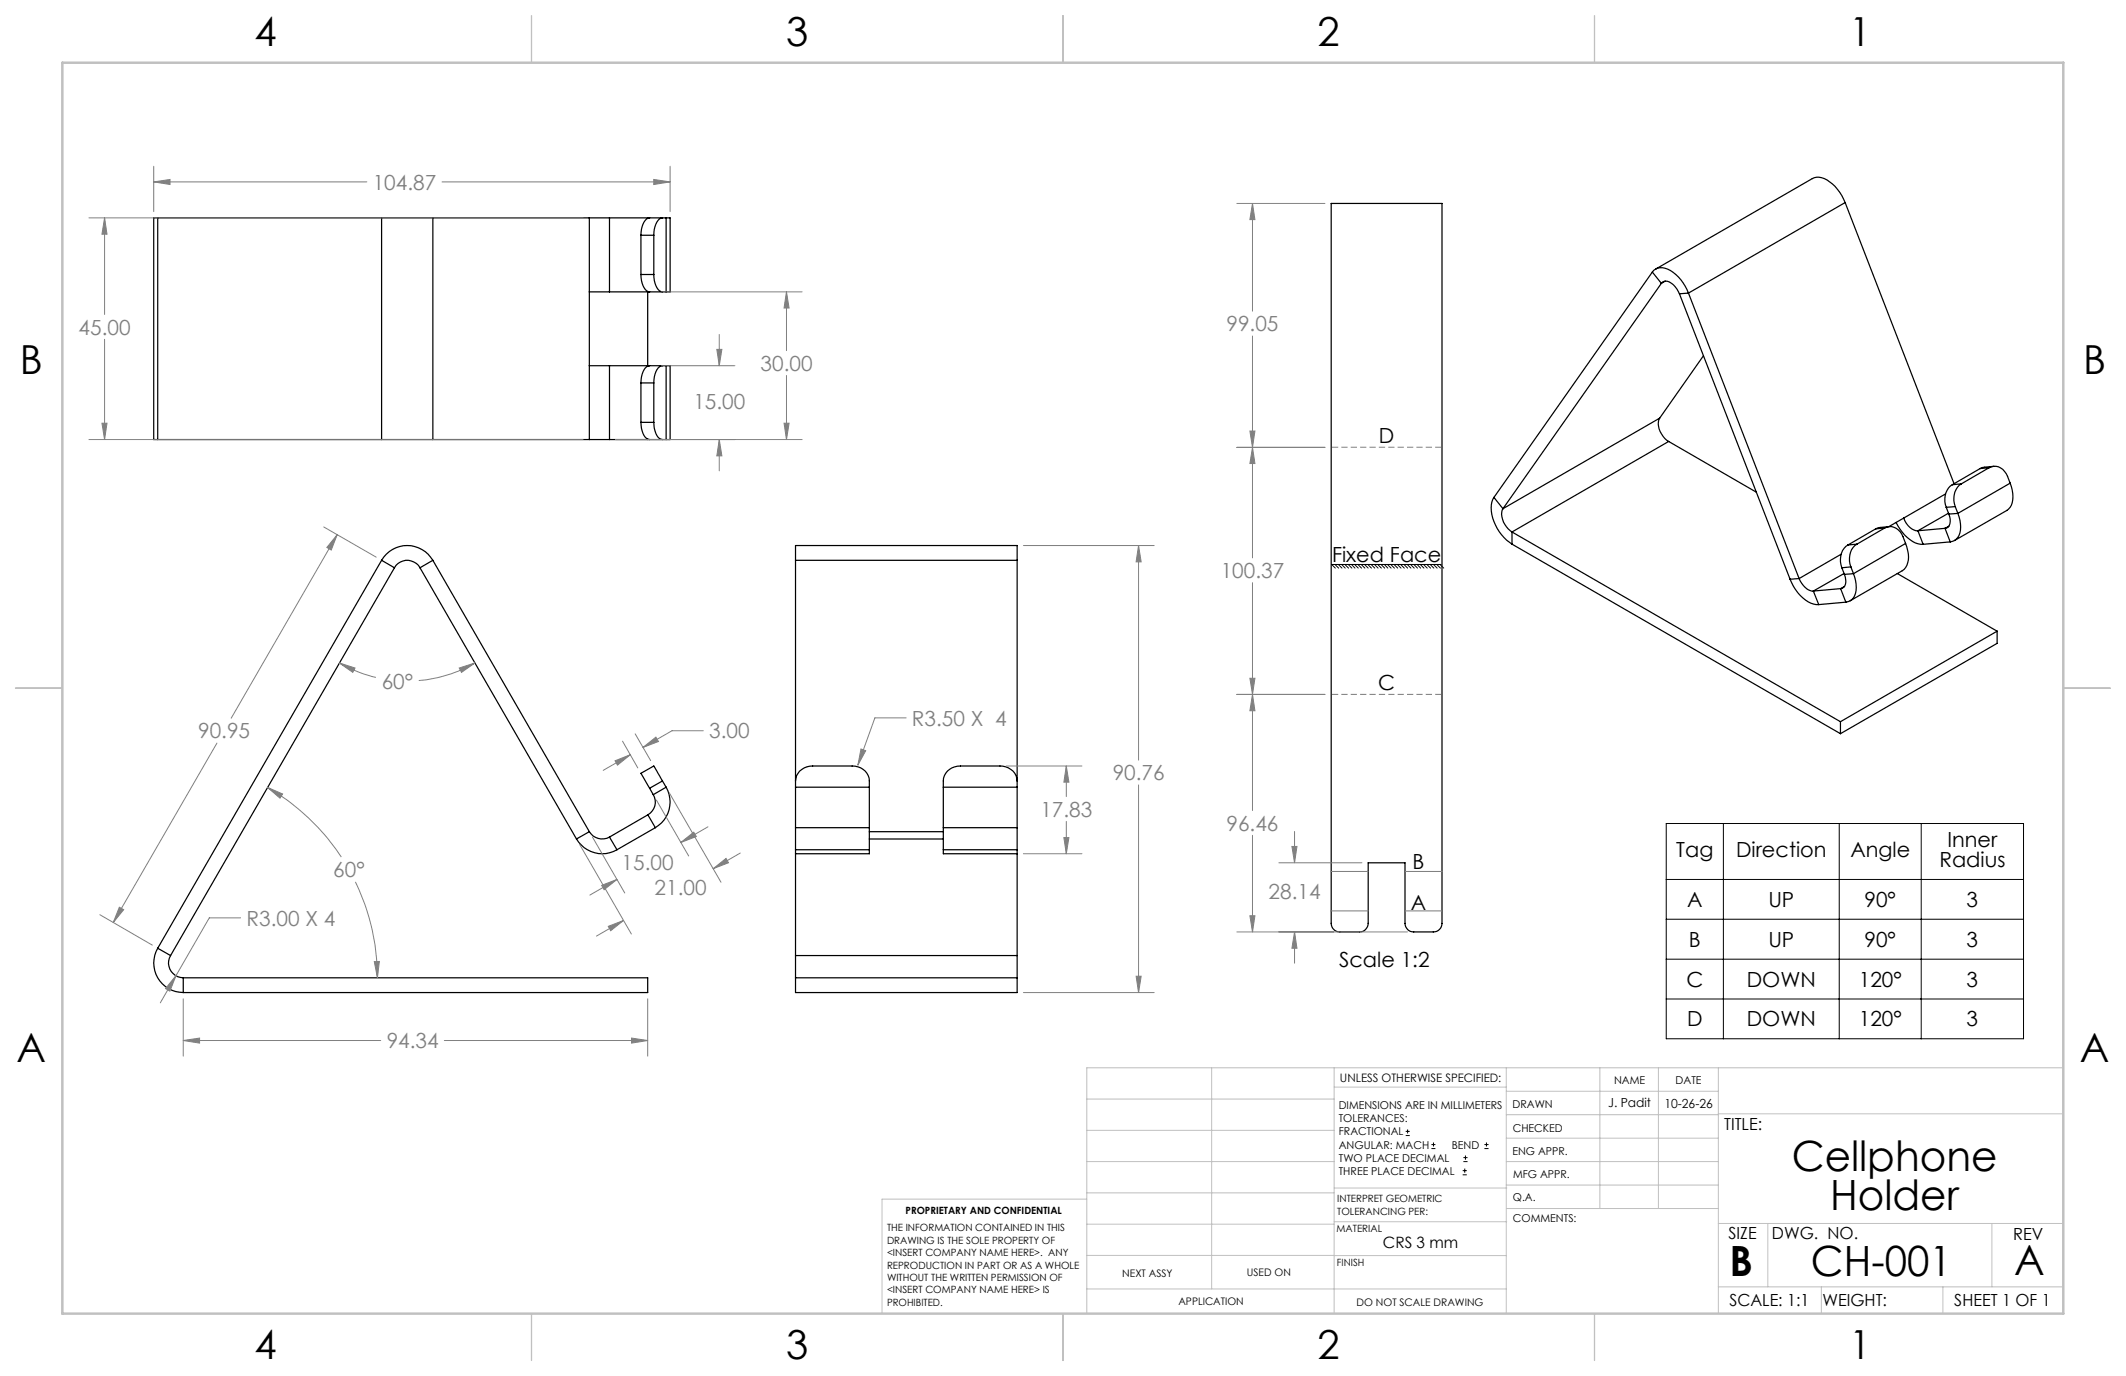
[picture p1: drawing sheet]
<svg xmlns="http://www.w3.org/2000/svg" width="432mm" height="279mm" viewBox="0 0 432 279" stroke-linecap="round" stroke-linejoin="round" font-family="sans-serif">
<g fill="none" stroke="#000" stroke-width=".25">
<path d="M32 44.2h-.8v45.1h.8M32 44.2h45.5M32 44.2v45.1M77.5 44.2h10.4M77.5 44.2v45.1M87.9 44.2v45.1M87.9 44.2h31.8M119.7 44.2h4.1M119.7 59.3h4.1M119.7 44.2v45.1M123.8 44.2h11.5M123.8 59.3h11.5"/>
<path d="M123.8 44.2v15.1M130.2 55.7a3.8 3.8 0 0 0 1.4 3.5l.3 .1M130.2 47.8v7.9M130.2 55.7h2.6M130.2 47.8h2.6M131.6 44.2v.1M131.6 59.2v15.1M131.9 44.2a2.33 2.33 0 0 0-1.6 2.4l-.1 1.2M132.8 55.7a3.8 3.8 0 0 0 1.4 3.5l.3 .1M132.8 47.8v7.9M134.5 44.2a2.33 2.33 0 0 0-1.6 2.4l-.1 1.2M135.3 44.2h.8v15.1h-.8"/>
<path d="M135.3 44.2v15.1M270.4 41.3h22.5v146.2a1.75 1.75 0 0 1-1.8 1.7h-4a1.75 1.75 0 0 1-1.7-1.7v-12.3h-7.5v12.3a1.75 1.75 0 0 1-1.8 1.7h-4a1.75 1.75 0 0 1-1.7-1.7zM335.6 55.2a2.63 2.63 0 0 1 3.7-.3 9.1 9.1 0 0 1 3.6 4.6M335.6 55.2l1.8 2.3M335.6 55.2l-32.2 45.8M337.4 57.5a1.34 1.34 0 0 1 2 0l.8 .7 .9 1.5M337.4 57.5l-32.1 45.8M338.2 57.1l-.8 .4M341.1 59.7l22.5 57.9M342.9 59.5l22.5 58M342.9 59.5l-1.8 .2M374.8 41.1a7.8 7.8 0 0 0-5.3-5.1l-1.4 .3-31.8 18.3"/>
<path d="M374.8 41.1l-31.9 18.4M374.8 41.1l22.1 57.1M119.7 74.3h4.1M123.8 74.3h11.5M123.8 74.3v15M130.2 77.8h2.6M130.2 77.8v8M131.9 74.3a1.96 1.96 0 0 0-1.5 1.7l-.2 1.8M132.8 77.8v8M134.5 74.3a1.96 1.96 0 0 0-1.5 1.7l-.2 1.8M135.3 74.3h.8v15h-.8M135.3 74.3v15"/>
<path d="M346 72.2l-8.9 12.7M32 89.3h45.5M77.5 89.3h10.4M87.9 89.3h31.8M119.7 89.3h4.1M123.8 89.3h11.5M130.2 85.8a3.6 3.6 0 0 0 1.4 3.4l.3 .1M130.2 85.8h2.6M131.6 89.2v.1M132.8 85.8a3.6 3.6 0 0 0 1.4 3.4l.3 .1M337.1 84.9a3.9 3.9 0 0 0 1.8 4.7M337.1 84.9l-31.8 18.4"/>
<path d="M338.9 89.6l-31.8 18.4M338.9 89.6l17.8 10.3M396.5 98.4a3.7 3.7 0 0 0-1.2 4.6M398.4 98.2a3.8 3.8 0 0 0-1.3 4.7M398.4 98.2l-1.9 .2M402.2 95.1l-5.7 3.3M404 95a2.54 2.54 0 0 1 3.5 1.2l.8 1.9M404 95l-5.6 3.2M404 95l-1.8 .1M405 94.7l-2.4 .2-.4 .2M408.3 98.1a5.5 5.5 0 0 1 0 4.9l-.7 .6-10.6 6.1M408.3 98.1l-10.6 6.1"/>
<path d="M77.5 113.8a6 6 0 0 1 10.4 0M77.5 113.8l-45.5 78.7M77.5 113.8l2.6 1.5M80.1 115.3a2.96 2.96 0 0 1 5.2 0M80.1 115.3l-45.5 78.7M85.3 115.3l31.8 55.1M87.9 113.8l-2.6 1.5M87.9 113.8l31.8 55.1M161.6 113.8v-3h45v3M161.6 113.8v46M161.6 113.8h45M206.6 113.8v46"/>
<path d="M303.4 101a6.4 6.4 0 0 0 .7 6.3l1.4 1.8 1.6 1.4M303.4 101l1.9 2.3M305.3 103.3a4.1 4.1 0 0 0 1.8 4.7M307.1 108l66.7 38.5M307.1 110.5l66.7 38.5M307.1 108v2.5M363.6 117.6a7.8 7.8 0 0 0 5.3 5.2h.5M365.4 117.5a3.6 3.6 0 0 0 2.9 2.5M365.4 117.5l-1.8 .1M373.8 119.5l1.1 2.8M373.8 119.5l-5.5 .5M373.9 112.5l-8.5 5"/>
<path d="M374.1 115.3l.5 1.3M374.5 116.5l-6.2 3.5M374.6 116.6l.2 .6a1.68 1.68 0 0 1-1 2.3M374.6 119.1l-.8 .4M375.3 110.7a3.8 3.8 0 0 0-1.2 4.6M375.9 115.1l.5 1.4M375.9 115.1l-1.8 .2M376.4 116.5a5.1 5.1 0 0 1-.3 5.2l-1.2 .6M376.4 116.5l-1.8 .1M377.2 110.5a3.8 3.8 0 0 0-1.3 4.6M377.2 110.5l-1.9 .2M381 107.4l-5.7 3.3"/>
<path d="M382.8 107.2a2.66 2.66 0 0 1 3.7 1.8l.5 1.3M382.8 107.2l-5.6 3.3M382.8 107.2l-1.8 .2M383.7 106.9l-2.3 .3-.4 .2M385.1 106.1a7.5 7.5 0 0 0 5 4.4h.5M385.3 116.5l20.3 11.7M386.6 105.2a3.5 3.5 0 0 0 2.9 2.6M387 110.3a5 5 0 0 1-.2 5.3l-11 6.4M387 110.3l-10.6 6.2M389.5 107.8l1.1 2.7M395 107.3l1.1 2.7M395 107.3l-5.5 .5"/>
<path d="M395.1 100.3l-11.5 6.6M395.3 103l.5 1.4M395.7 104.2l-6.2 3.6M395.8 104.4a2.25 2.25 0 0 1-.4 2.8l-.4 .1M395.8 106.9l-.8 .4M396.1 110l-5.5 .5M397.1 102.9l.6 1.3M397.1 102.9l-1.8 .1M397.7 104.2a5.5 5.5 0 0 1 0 4.9 2.08 2.08 0 0 1-1.6 .9M397.7 104.2l-1.9 .2M368.3 120l1.1 2.8M374.9 122.3l-5.5 .5"/>
<path d="M405.6 128.2l-31.8 18.3M405.6 128.2v2.4l-31.8 18.4M134.5 158.6l-1.7-3.1-2.6 1.5 1.7 3.1M134.5 158.6l-2.6 1.5M134.5 158.6l.8 1.2M135.3 159.8a6 6 0 0 1-2.2 8.3M135.3 159.8l-2.6 1.6M161.6 159.8v8.3M161.6 158.6a3.2 3.2 0 0 1 3.5-3.1h8a3.4 3.4 0 0 1 3.5 4.3M161.6 159.8h15M176.6 159.8v8.3M191.6 159.8v8.3"/>
<path d="M191.6 159.8h15M206.6 159.8v8.3M206.6 158.6a3.2 3.2 0 0 0-3.5-3.1h-8a3.4 3.4 0 0 0-3.5 4.3M373.8 146.5v2.5M117.1 170.4a6 6 0 0 0 8.2 2.1M119.7 168.9a3 3 0 0 0 4.1 1.1M119.7 168.9l-2.6 1.5M123.8 170l1.5 2.5M131.6 165.5l-7.8 4.5M131.6 165.5l1.5 2.6M131.9 160.1l.8 1.3M132.7 161.4a2.94 2.94 0 0 1-1.1 4.1"/>
<path d="M133.1 168.1l-7.8 4.4M161.6 172.5v.9M161.6 168.1h15M161.6 168.1v4.4M161.6 173.4v20.6M161.6 172.5h15M176.6 172.5v.9h-15M176.6 168.1v4.4M176.6 168.9h15M176.6 170.4h15M191.6 172.5v.9h15M191.6 168.1h15"/>
<path d="M191.6 168.1v4.4M191.6 172.5h15M206.6 172.5v.9M206.6 168.1v4.4M206.6 173.4v20.6M32 192.5a6 6 0 0 0 5.2 9M32 192.5l2.6 1.5M34.6 194a3 3 0 0 0 2.6 4.5M37.2 198.5h94.4v3h-94.4M37.2 198.5v3M161.6 194v4.5M161.6 198.5v3h45v-3"/>
<path d="M161.6 198.5h45M161.6 194h45M206.6 194v4.5"/>
</g>
<g fill="none" stroke="#000" stroke-width=".2">
<path d="M271.1 114.6l.8 .8M271.8 114.6l.8 .8M272.5 114.6l.7 .8M273.2 114.6l.7 .8M273.8 114.6l.8 .8M274.5 114.6l.7 .8M275.1 114.6l.8 .8M275.8 114.6l.7 .8M276.5 114.6l.7 .8M277.1 114.6l.8 .8M277.8 114.6l.8 .8M278.5 114.6l.7 .8"/>
<path d="M279.2 114.6l.7 .8M279.8 114.6l.8 .8M280.5 114.6l.7 .8M281.2 114.6l.7 .8M281.8 114.6l.7 .8M282.5 114.6l.7 .8M283.1 114.6l.8 .8M283.8 114.6l.8 .8M284.5 114.6l.7 .8M285.2 114.6l.7 .8M285.8 114.6l.8 .8M286.5 114.6l.7 .8"/>
<path d="M287.2 114.6l.7 .8M287.8 114.6l.7 .8M288.5 114.6l.7 .8M289.1 114.6l.8 .8M289.8 114.6l.7 .8M290.5 114.6l.7 .8M291.1 114.6l.8 .8M291.8 114.6l.8 .8M292.5 114.6l.7 .8M292.7 114.6h-22.2l.7 .8M338.4 167.2h72.6v43.7h-72.6zM338.4 178.6h72.6"/>
<path d="M350 167.2v43.7M373.6 167.2v43.7M390.2 167.2v43.7M338.4 186.7h72.6M338.4 194.8h72.6M338.4 202.8h72.6M285.5 230.6h.8M285.5 229.7h.8M285.9 229.3v.9M290.7 233.2h.8M290.7 232.4h.8M291.1 232v.8"/>
<path d="M297.1 238.5h.8M297.1 237.7h.8M297.2 235.9h.9M297.2 235.1h.9M297.5 237.3v.8M297.6 234.6v.9M301.5 233.2h.8M301.5 232.4h.8M301.9 232v.8"/>
</g>
<g fill="none" stroke="#808080" stroke-width=".2">
<path d="M31.2 36.9l3.3-.5v1.1zM31.2 33.8v9.2M31.2 36.9h43.3M89.8 36.9h46.3M132.8 36.4l3.3 .5-3.3 .6zM136.1 33.8v9.2M18.1 44.2h100.3M21.2 44.2l.5 3.4h-1zM21.2 44.2v19.7M134.4 59.3h28.5M159.7 59.3l.6 3.2h-1.1zM159.7 59.3v11.9"/>
<path d="M251.2 41.3h17.9M254.4 41.3l.5 3.3h-1zM254.4 41.3v21.9M21.2 68.9v20.4M134.4 74.3h14.9M145.6 70.9h1l-.5 3.4zM146.1 67.9v6.4M159.7 76.2v13.1M254.4 68.2v45.1M18.1 89.3h100.3M20.7 85.9h1l-.5 3.4zM125.1 89.3h37.8"/>
<path d="M146.1 89.3l.5 3.3h-1zM146.1 89.3v6.3M159.2 85.9h1.1l-.6 3.4zM251.2 90.8h17.9M253.9 87.5h1l-.5 3.3zM254.4 90.8l.5 3.3h-1zM65.8 107l10.6 6.1M68.5 108.6l-1.2 3.1-.9-.5zM68.5 108.6l-21.5 37.2M207.9 110.8h26.5M231.2 110.8l.6 3.3h-1zM231.2 110.8v43.5"/>
<path d="M254.4 118.3v46.3M68.9 134.6l3.2 1-.5 .9zM68.9 134.6a28 28 0 0 0 7.4 2.9M93.3 135.6l3.1-1-2.7 1.9zM96.4 134.6a27.9 27.9 0 0 1-11.3 3.6M253.9 137.7h1l-.5 3.3zM44.1 150.9l-21.1 36.4M54.3 159.9l3.1 1.3-.5 .9zM54.3 159.9a44.9 44.9 0 0 1 15 14.1M124.9 154.5l3.1-1.3-2.6 2.2zM126.4 150.5l3.1 5.4M128 153.2l-5.5 3.2"/>
<path d="M129 149l3.2 5.4M130.6 151.8l2.6-2.1 .5 .9zM142.8 148.4h-6.3l-5.9 3.4M174.9 152.1l.9 .3-1.6 3zM184 145.8h-6.3l-3.5 9.6M204.4 155.5h15.3M216.6 155.5l.5 3.3h-1zM216.6 155.5v6.2M231.2 159.4v42.1M251.2 141h17.9M254.4 141l.5 3.3h-1zM72.2 179.1a44.3 44.3 0 0 1 4.5 19.4"/>
<path d="M117.7 171.4l10.5 18.3M120.3 170l6.6 11.3M122.2 179.8l3.1-1.2-2.6 2.1zM125.3 178.6l-5.5 3.2M133.3 162.5l6.6 11.3M135.9 161l10.5 18.1M138.3 171.1l2.6-2.1 .5 .9zM143.8 167.9l-5.5 3.2M144.9 176.4l2.6-2.1 .5 .9zM150.4 173.2l-5.5 3.2M207.9 173.4h11.8M216.1 170.1h1l-.5 3.3z"/>
<path d="M216.6 166.8v6.6M254.4 169.6v19.6M259.8 175.2h16.8M262.4 171.9h1l-.5 3.3zM262.9 168.8v6.4M270.4 177h7.5M285.4 177h7.5M20.3 185.7l10.6 6.2M24.2 184.2l.9 .5-2.1 2.6zM35.7 198.1l-1.2 3.2-.9-.6zM35.7 198.1l-3.1 5.5M48.9 186.4h-6.4l-6.8 11.7"/>
<path d="M76 195.3l1-.1-.3 3.3zM123.5 188.1l3.1-1.2-2.6 2.1zM126.6 186.9l-5.5 3.2M230.8 198.2h1l-.6 3.3zM251.2 189.2h34.7M253.9 185.9h1l-.5 3.3zM262.9 189.2l.5 3.3h-1zM262.9 189.2v6.4M270.4 185h7.5M285.4 185h7.5M37.2 211.3l3.3-.5v1zM37.2 202.8v11.7"/>
<path d="M37.2 211.3h40.1M90.2 211.3h41.4M128.3 210.8l3.3 .5-3.3 .5zM131.6 202.8v11.7M207.9 201.5h26.5"/>
</g>
<path d="M270.4 90.8h22.5M270.4 141h22.5" fill="none" stroke="#808080" stroke-width=".2" stroke-dasharray="1.3 .6" stroke-dashoffset="-.1" stroke-linecap="butt"/>
<g fill="none" stroke="#c0c0c0" stroke-width=".2">
<path d="M246.1 216.8v44.9M271 216.8v49.9M305.9 216.8v49.9M324.9 216.8v28.6M336.8 216.8v28.6M349 216.8v49.9M419.1 216.8h-198.4v49.9M220.7 235.9h50.3M220.7 229.5h50.3M220.7 223.2h50.3M271 220.7h34.9M305.9 231.1h43.1"/>
<path d="M305.9 226.3h43.1M305.9 221.6h43.1M305.9 235.9h43.1M349 226.2h70.1M220.7 248.6h50.3M220.7 242.2h50.3M220.7 254.9h50.3M220.7 243.5h-41.6v23.2M271 255h34.9M271 248.1h35M271 241.2h35M305.9 240.6h43.1"/>
<path d="M306 245.4h43M349 248.4h70.1M359.1 248.4v12.9M404.6 248.4v12.9M220.7 261.7h85.2M349 261.3h70.1M369.9 261.3v5.4M394.6 261.3v5.4"/>
</g>
<path d="M107.9 3.2v9.5M215.9 3.2v9.5M323.8 3.2v9.5M3.1 139.7h9.6M419.1 139.7h9.5M107.9 266.7v9.6M215.9 266.7v9.6M323.8 266.7v9.6" fill="none" stroke="#c0c0c0" stroke-width=".25"/>
<path d="M12.7 12.7h406.4v254h-406.4z" fill="none" stroke="#c0c0c0" stroke-width=".5"/>
<path d="M146.1 89.3l.5 3.3h-1zM145.6 70.9h1l-.5 3.4zM159.2 85.9h1.1l-.6 3.4zM159.7 59.3l.6 3.2h-1.1zM20.7 85.9h1l-.5 3.4zM21.2 44.2l.5 3.4h-1zM31.2 36.9l3.3-.5v1.1zM132.8 36.4l3.3 .5-3.3 .6zM37.2 211.3l3.3-.5v1zM128.3 210.8l3.3 .5-3.3 .5zM24.2 184.2l.9 .5-2.1 2.6zM68.5 108.6l-1.2 3.1-.9-.5zM123.5 188.1l3.1-1.2-2.6 2.1zM144.9 176.4l2.6-2.1 .5 .9zM76 195.3l1-.1-.3 3.3zM54.3 159.9l3.1 1.3-.5 .9zM68.9 134.6l3.2 1-.5 .9zM93.3 135.6l3.1-1-2.7 1.9zM124.9 154.5l3.1-1.3-2.6 2.2zM130.6 151.8l2.6-2.1 .5 .9zM138.3 171.1l2.6-2.1 .5 .9zM122.2 179.8l3.1-1.2-2.6 2.1zM35.7 198.1l-2.1 2.6 .9 .6zM216.1 170.1h1l-.5 3.3zM216.6 155.5l.5 3.3h-1zM231.2 110.8l.6 3.3h-1zM230.8 198.2h1l-.6 3.3zM174.9 152.1l-.7 3.3 1.6-3zM254.4 41.3l.5 3.3h-1zM253.9 87.5h1l-.5 3.3zM253.9 137.7h1l-.5 3.3zM254.4 90.8l.5 3.3h-1zM253.9 185.9h1l-.5 3.3zM254.4 141l.5 3.3h-1zM262.4 171.9h1l-.5 3.3zM262.9 189.2l.5 3.3h-1z" fill="#808080"/>
<g font-size="8.5">
<text x="363.9" y="237.7">Cellphone</text>
<text x="371.7" y="245.8">Holder</text>
<text x="351.3" y="259">B</text>
<text x="367.8" y="259">CH-001</text>
<text x="409.1" y="258.9">A</text>
</g>
<g font-size="8.1">
<text x="51.7" y="9.3">4</text>
<text x="159.7" y="9.3">3</text>
<text x="267.6" y="9.3">2</text>
<text x="375.6" y="9.3">1</text>
<text x="4" y="76">B</text>
<text x="423.1" y="76">B</text>
<text x="3.3" y="215.7">A</text>
<text x="422.4" y="215.7">A</text>
<text x="51.7" y="276">4</text>
<text x="159.7" y="276">3</text>
<text x="267.6" y="276">2</text>
<text x="375.6" y="276">1</text>
</g>
<g font-size="4.2" fill="#808080">
<text x="75.7" y="38.5">104.87</text>
<text x="16" y="68">45.00</text>
<text x="249.1" y="67.3">99.05</text>
<text x="154.5" y="75.3">30.00</text>
<text x="140.8" y="83">15.00</text>
<text x="247.9" y="117.4">100.37</text>
<text x="77.5" y="139.8">60°</text>
<text x="40.3" y="149.9">90.95</text>
<text x="144" y="149.9">3.00</text>
<text x="185.2" y="147.4">R3.50 X 4</text>
<text x="226" y="158.4">90.76</text>
<text x="211.3" y="165.8">17.83</text>
<text x="249.1" y="168.7">96.46</text>
<text x="67.7" y="178.1">60°</text>
<text x="126.3" y="176.6">15.00</text>
<text x="133" y="181.8">21.00</text>
<text x="257.7" y="182.5">28.14</text>
<text x="50.1" y="187.9">R3.00 X 4</text>
<text x="78.5" y="212.9">94.34</text>
</g>
<g font-size="4.2">
<text x="280.1" y="89.9">D</text>
<text x="270.5" y="114">Fixed Face</text>
<text x="279.9" y="140.1">C</text>
<text x="395.5" y="172">Inner</text>
<text x="286.9" y="176.4">B</text>
<text x="340.5" y="174">Tag</text>
<text x="352.6" y="174">Direction</text>
<text x="375.8" y="174">Angle</text>
<text x="393.9" y="176.1">Radius</text>
<text x="286.5" y="184.8">A</text>
<text x="342.7" y="184.1">A</text>
<text x="359.2" y="184.1">UP</text>
<text x="378.7" y="184.1">90°</text>
<text x="399.4" y="184.1">3</text>
<text x="272" y="196.3">Scale 1:2</text>
<text x="343" y="192.2">B</text>
<text x="359.2" y="192.2">UP</text>
<text x="378.7" y="192.2">90°</text>
<text x="399.4" y="192.2">3</text>
<text x="342.5" y="200.3">C</text>
<text x="354.8" y="200.3">DOWN</text>
<text x="377.5" y="200.3">120°</text>
<text x="399.4" y="200.3">3</text>
<text x="342.7" y="208.4">D</text>
<text x="354.8" y="208.4">DOWN</text>
<text x="377.5" y="208.4">120°</text>
<text x="399.4" y="208.4">3</text>
</g>
<g font-size="3.4">
<text x="350.2" y="229.5">TITLE:</text>
<text x="351.1" y="251.6">SIZE</text>
<text x="359.9" y="251.6">DWG. NO.</text>
<text x="408.9" y="251.7">REV</text>
<text x="351.2" y="265.2">SCALE: 1:1</text>
<text x="370.1" y="265.3">WEIGHT:</text>
<text x="396.9" y="265.2">SHEET 1 OF 1</text>
</g>
<text font-size="3.2" x="280.9" y="253.3">CRS 3 mm</text>
<g font-size="2.5">
<text x="326.6" y="224.8">J. Padit</text>
<text x="338.1" y="224.9">10-26-26</text>
</g>
<text font-size="2.4" x="272.2" y="219.7">UNLESS OTHERWISE SPECIFIED:</text>
<g font-size="2.2">
<text x="327.8" y="220.1">NAME</text>
<text x="340.3" y="220.2">DATE</text>
<text x="271.9" y="225.3">DIMENSIONS ARE IN MILLIMETERS</text>
<text x="271.9" y="227.9">TOLERANCES:</text>
<text x="307.2" y="224.9">DRAWN</text>
<text x="271.9" y="230.6">FRACTIONAL</text>
<text x="271.9" y="233.2">ANGULAR: MACH</text>
<text x="294.9" y="233.2">BEND</text>
<text x="307.3" y="229.8">CHECKED</text>
<text x="271.9" y="235.9">TWO PLACE DECIMAL</text>
<text x="271.9" y="238.5">THREE PLACE DECIMAL</text>
<text x="307.2" y="234.4">ENG APPR.</text>
<text x="307.3" y="239.2">MFG APPR.</text>
<text x="307.3" y="243.9">Q.A.</text>
<text x="307.3" y="248.1">COMMENTS:</text>
</g>
<g font-size="2.1">
<text x="227.9" y="259.2">NEXT ASSY</text>
<text x="253.3" y="259.2">USED ON</text>
<text x="239.3" y="265">APPLICATION</text>
<text x="275.5" y="265.1">DO NOT SCALE DRAWING</text>
</g>
<g font-size="2">
<text x="271.6" y="244.1">INTERPRET GEOMETRIC</text>
<text x="180.2" y="250">THE INFORMATION CONTAINED IN THIS</text>
<text x="183.9" y="246.4">PROPRIETARY AND CONFIDENTIAL</text>
<text x="271.5" y="250.2">MATERIAL</text>
<text x="271.6" y="246.6">TOLERANCING PER:</text>
<text x="180.2" y="252.5">DRAWING IS THE SOLE PROPERTY OF</text>
<text x="180.2" y="255.1">&lt;INSERT COMPANY NAME HERE&gt;. ANY</text>
<text x="180.2" y="257.6">REPRODUCTION IN PART OR AS A WHOLE</text>
<text x="271.5" y="257">FINISH</text>
<text x="180.2" y="260.1">WITHOUT THE WRITTEN PERMISSION OF</text>
<text x="180.2" y="262.6">&lt;INSERT COMPANY NAME HERE&gt; IS</text>
<text x="180.2" y="265.2">PROHIBITED.</text>
</g>
</svg>
